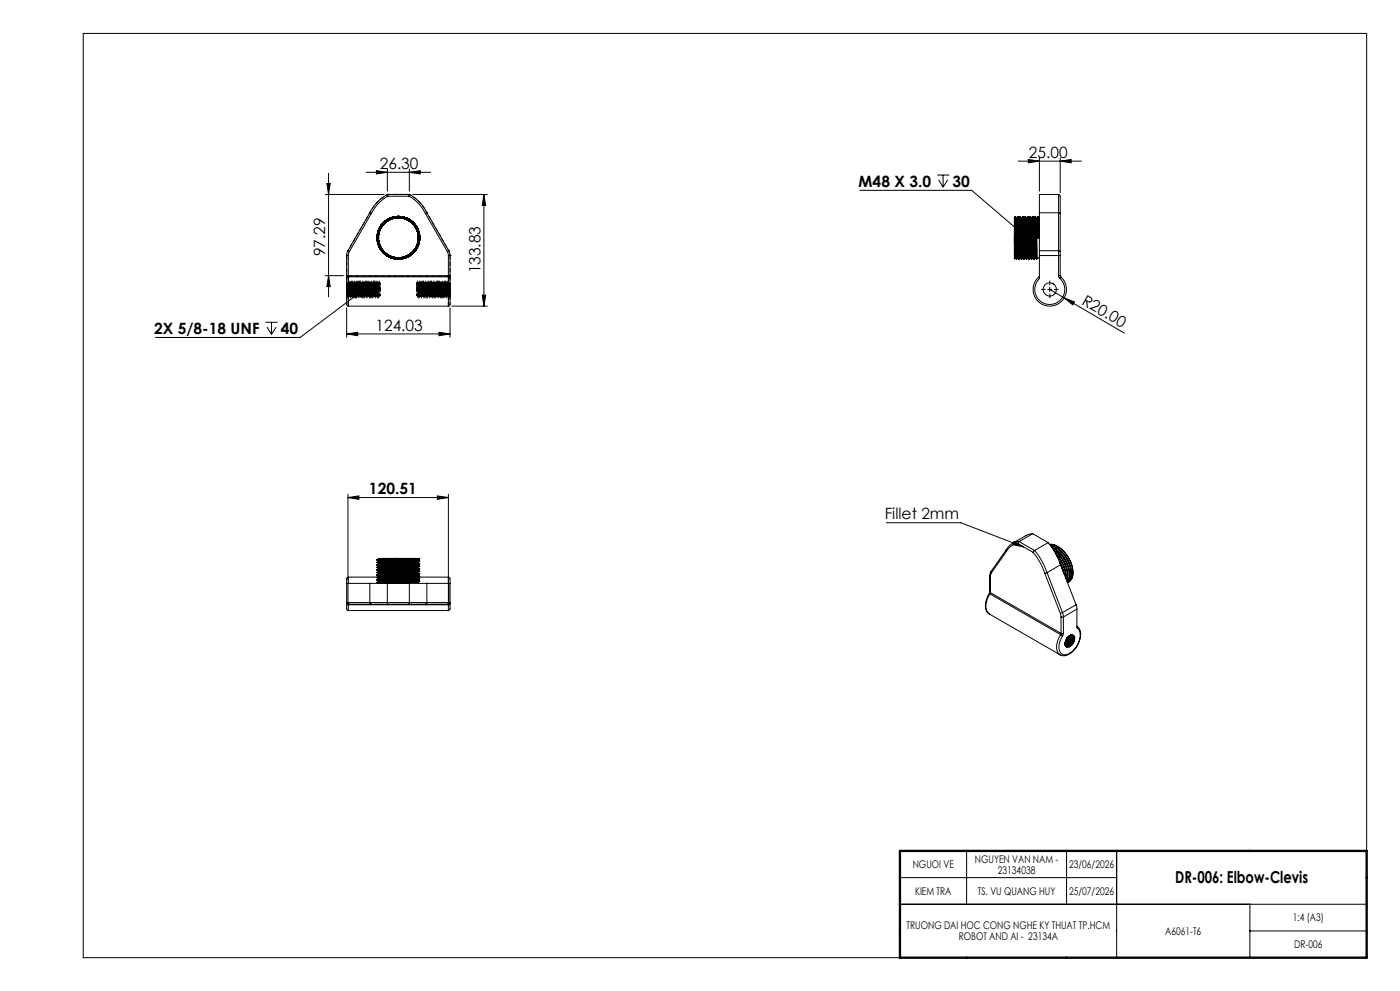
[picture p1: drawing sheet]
<svg xmlns="http://www.w3.org/2000/svg" width="420mm" height="297mm" viewBox="0 0 420 297" stroke-linecap="round" stroke-linejoin="round" font-family="sans-serif">
<path d="M116.2 58.3a12.5 12.5 0 0 0-5.2 5.5M128.1 63.8a11.9 11.9 0 0 0-5.3-5.5M104 83.5v7.7M114 86.7l-.1-2-.2 4-.1-4-.2 4-.2-4-.2 4-.1-4-.2 4-.2-4-.2 4-.1-4-.2 4-.2-4-.2 4-.1-3.9-.2 3.9-.2-4-.2 4-.1-4-.2 4-.2-4-.2 4-.2-3.9-.1 3.9-.2-4-.2 4-.2-4-.1 4-.2-4-.2 4-.2-4-.1 4-.2-4-.2 4-.2-4-.1 4-.2-4-.2 4-.2-4-.2 4-.1-4-.2 4-.2-4-.2 4-.1-4-.2 4-.2-4-.2 4-.1-3.9-.2 3.9-.2-4-.2 4-.1-4-.2 4-.2-4-.2 4-.1-3.9-.1 .3M125 86.7l.1-2 .2 4 .2-4 .1 4 .2-4 .2 4 .2-4 .1 4 .2-4 .2 4 .2-4 .2 4 .1-4 .2 4 .2-3.9 .2 3.9 .1-4 .2 4 .2-4 .2 4 .1-4 .2 4 .2-3.9 .2 3.9 .1-4 .2 4 .2-4 .2 4 .2-4 .1 4 .2-4 .2 4 .2-4 .1 4 .2-4 .2 4 .2-4 .1 4 .2-4 .2 4 .2-4 .1 4 .2-4 .2 4 .2-4 .2 4 .1-4 .2 4 .2-3.9 .2 3.9 .1-4 .2 4 .2-4 .2 4 .1-4 .2 4 .2-3.9v.3M135 91.2v-7.7" fill="none" stroke="#000" stroke-width=".3" stroke-dasharray="1.3 .6" stroke-dashoffset=".6" stroke-linecap="butt"/>
<path d="M104.5 82.8l-.3 .2-.2 .5M114 86.5v2.2v-4v1.8M125 86.5v2.2v-4v1.8M135 83.5l-.1-.5-.4-.2" fill="none" stroke="#000" stroke-width=".3" stroke-dasharray="1.3 .6" stroke-dashoffset=".5" stroke-linecap="butt"/>
<path d="M113.5 71.3a6 6 0 0 1 8.9-5.3 6 6 0 0 1 .4 10.3 6 6 0 0 1-9.3-4.6v-.4M113.5 71.3a6 6 0 0 1 8.8-5.4 6 6 0 0 1 .7 10.3 6 6 0 0 1-9.4-4.2 6 6 0 0 1 8-6.4 6 6 0 0 1 2 10.1 6 6 0 0 1-9.9-2.9 6 6 0 0 1 7.1-7.4 6 6 0 0 1 3.3 9.7 6 6 0 0 1-10.1-1.5 6 6 0 0 1 6-8.3 6 6 0 0 1 4.6 9.2 6 6 0 0 1-10.3-.2 6 6 0 0 1 5-9 6 6 0 0 1 5.7 8.5 6 6 0 0 1-10.2 1.1 6 6 0 0 1 3.7-9.6 6 6 0 0 1 6.7 7.8 6 6 0 0 1-9.9 2.4 6 6 0 0 1 2.4-10 6 6 0 0 1 7.7 6.8 6 6 0 0 1-9.5 3.7 6 6 0 0 1 1.1-10.2 6 6 0 0 1 8.5 5.7 6 6 0 0 1-9 5 6 6 0 0 1-.2-10.3 6 6 0 0 1 9.2 4.5 6 6 0 0 1-8.3 6.1 6 6 0 0 1-1.5-10.1 6 6 0 0 1 9.7 3.3 6 6 0 0 1-7.4 7.1 6 6 0 0 1-4.5-5.8M134.5 82.8h-30" fill="none" stroke="#000" stroke-width=".3" stroke-dasharray="1.3 .6" stroke-dashoffset="-.1" stroke-linecap="butt"/>
<path d="M116.2 58.3h.1M122.8 58.3h.1M104 76.6h.1M104.4 75.1h.1M111 63.8h.1M113.1 71.3h.1M113.5 71.3h.1M128.1 63.8h.1M134.6 75.1h.1M135 76.6h.1" fill="none" stroke="#000" stroke-width=".3" stroke-dasharray="1.3 .6"/>
<path d="M119.5 65.3a6.2 6.2 0 0 1 5.9 8.4M122 77.2a6.2 6.2 0 0 1-8.5-5.9M113.8 86.7l-.1-2-.2 4-.2-4-.2 4-.1-4-.2 4-.2-4-.2 4-.1-4-.2 4-.2-4-.2 4-.2-4-.1 4-.2-4-.2 4-.2-4-.1 4-.2-4-.2 4-.2-4-.1 4-.2-4-.2 4-.2-4-.1 4-.2-4-.2 4-.2-4-.2 4-.1-4-.2 4-.2-4-.2 4-.1-4-.2 4-.2-4-.2 4-.1-4-.2 4-.2-4-.2 4-.1-4-.2 4-.2-4-.2 4-.1-4-.2 4-.2-4-.2 4-.2-4-.1 4-.2-4-.2 4-.2-4-.1 3.2M113.9 86.7l-.1-2.1-.2 4.3-.1-4.3-.2 4.3-.2-4.3-.2 4.3-.1-4.3-.2 4.3-.2-4.3-.2 4.3-.1-4.3-.2 4.3-.2-4.3-.2 4.3-.2-4.3-.1 4.3-.2-4.3-.2 4.3-.2-4.3-.1 4.3-.2-4.3-.2 4.3-.2-4.3-.1 4.3-.2-4.3-.2 4.3-.2-4.3-.1 4.3-.2-4.3-.2 4.3-.2-4.3-.1 4.3-.2-4.3-.2 4.3-.2-4.3-.2 4.3-.1-4.3-.2 4.3-.2-4.3-.2 4.3-.1-4.3-.2 4.3-.2-4.3-.2 4.3-.1-4.3-.2 4.3-.2-4.3-.2 4.3-.1-4.3-.2 4.3-.2-4.3-.2 4.3-.2-4.3-.1 4.3-.2-4.3-.2 4.3-.1-2.6M125.1 86.7l.1-2.1 .2 4.3 .2-4.3 .2 4.3 .1-4.3 .2 4.3 .2-4.3 .2 4.3 .1-4.3 .2 4.3 .2-4.3 .2 4.3 .1-4.3 .2 4.3 .2-4.3 .2 4.3 .1-4.3 .2 4.3 .2-4.3 .2 4.3 .2-4.3 .1 4.3 .2-4.3 .2 4.3 .2-4.3 .1 4.3 .2-4.3 .2 4.3 .2-4.3 .1 4.3 .2-4.3 .2 4.3 .2-4.3 .1 4.3 .2-4.3 .2 4.3 .2-4.3 .1 4.3 .2-4.3 .2 4.3 .2-4.3 .2 4.3 .1-4.3 .2 4.3 .2-4.3 .2 4.3 .1-4.3 .2 4.3 .2-4.3 .2 4.3 .1-4.3 .2 4.3 .2-4.3 .2 4.3 .1-4.3 .2 4.3 .1-2.6M125.3 86.7l.1-2 .2 4 .1-4 .2 4 .2-4 .2 4 .1-4 .2 4 .2-4 .2 4 .1-4 .2 4 .2-4 .2 4 .1-4 .2 4 .2-4 .2 4 .2-4 .1 4 .2-4 .2 4 .2-4 .1 4 .2-4 .2 4 .2-4 .1 4 .2-4 .2 4 .2-4 .1 4 .2-4 .2 4 .2-4 .2 4 .1-4 .2 4 .2-4 .2 4 .1-4 .2 4 .2-4 .2 4 .1-4 .2 4 .2-4 .2 4 .1-4 .2 4 .2-4 .2 4 .1-4 .2 4 .2-4 .1 3.2" fill="none" stroke="#000" stroke-width=".3" stroke-dasharray="1.3 .6" stroke-dashoffset=".3" stroke-linecap="butt"/>
<g fill="none" stroke="#000" stroke-width=".3" stroke-dasharray="1.3 .6" stroke-linecap="butt">
<path d="M104 76.6v6.9M113.1 71.3h.4M113.5 71.3h-.4M125.4 73.7a6.4 6.4 0 0 1-3.4 3.5M104 88.8l.1 .1M104 85.1v-.4v4v-.8M104.1 84.7h-.1M104.1 88.9l.1-.2M104.2 88.7h.1M104.2 84.6l-.1 .1M104.3 84.6h-.1M104.3 88.7l.1 .2"/>
<path d="M104.4 84.7l-.1-.1M104.4 88.9h.1M104.5 88.9l.1-.2M104.5 84.7h-.1M104.5 91.7v-8.9M104.6 88.7h.1M104.6 84.6l-.1 .1M104.7 88.7l.1 .2M104.8 84.7l-.2-.1M104.8 88.9l.1-.2M104.9 88.7h.1M105 84.6l-.2 .1"/>
<path d="M105 88.7l.1 .2M105.1 84.7l-.1-.1M105.1 88.9h.1M105.2 88.9l.1-.2M105.2 84.7h-.1M105.3 88.7h.1M105.3 84.6l-.1 .1M105.4 84.6h-.1M105.4 88.7l.1 .2M105.5 84.7l-.1-.1M105.5 88.9l.1-.2M105.6 84.7h-.1"/>
<path d="M105.6 88.7h.1M105.7 84.6l-.2 .1M105.7 88.7l.1 .2M105.8 84.7l-.1-.1M105.8 88.9h.1M105.9 88.9l.1-.2M105.9 84.7h-.1M106 88.7h.1M106 84.6l-.1 .1M106.1 84.6h-.1M106.1 88.7l.1 .2M106.2 84.7l-.1-.1"/>
<path d="M106.2 88.9l.1-.2M106.3 84.7h-.1M106.3 88.7h.1M106.4 84.6l-.1 .1M106.4 88.7l.1 .2M106.5 84.7l-.1-.1M106.5 88.9h.1M106.6 88.9l.1-.2M106.6 84.7h-.1M106.7 88.7h.1M106.7 84.6l-.1 .1M106.8 84.6h-.1"/>
<path d="M106.8 88.7l.1 .2M106.9 84.7l-.1-.1M106.9 88.9l.2-.2M107 84.7h-.1M107 88.7h.1M107.1 84.6l-.1 .1M107.1 88.7l.1 .2M107.2 84.7l-.1-.1M107.2 88.9h.1M107.3 88.9l.1-.2M107.3 84.7h-.1M107.4 88.7h.1"/>
<path d="M107.4 84.6l-.1 .1M107.5 84.6h-.1M107.5 88.7l.1 .2M107.6 84.7l-.1-.1M107.6 88.9l.2-.2M107.7 84.7h-.1M107.8 84.6l-.1 .1M107.8 88.7l.2 .2M107.9 84.7l-.1-.1M108 88.9l.1-.2M108 84.7h-.1M108.1 88.7h.1"/>
<path d="M108.1 84.6l-.1 .1M108.2 84.6h-.1M108.2 88.7l.1 .2M108.3 84.7l-.1-.1M108.3 88.9h.1M108.4 88.9l.1-.2M108.4 84.7h-.1M108.5 84.6l-.1 .1M108.5 88.7l.2 .2M108.6 84.7l-.1-.1M108.7 88.9l.1-.2M108.7 84.7h-.1"/>
<path d="M108.8 88.7h.1M108.8 84.6l-.1 .1M108.9 84.6h-.1M108.9 88.7l.1 .2M109 84.7l-.1-.1M109 88.9h.1M109.1 88.9l.1-.2M109.1 84.7h-.1M109.2 88.7h.1M109.2 84.6l-.1 .1M109.3 88.7l.1 .2M109.3 84.7l-.1-.1"/>
<path d="M109.4 88.9l.1-.2M109.4 84.7h-.1M109.5 88.7h.1M109.5 84.6l-.1 .1M109.6 84.6h-.1M109.6 88.7l.1 .2M109.7 84.7l-.1-.1M109.7 88.9h.1M109.8 88.9l.1-.2M109.8 84.7h-.1M109.9 88.7h.1M109.9 84.6l-.1 .1"/>
<path d="M110 88.7l.1 .2M110.1 84.7l-.2-.1M110.1 88.9l.1-.2M110.1 84.7h-.1M110.2 88.7h.1M110.2 84.6l-.1 .1M110.3 84.6h-.1M110.3 88.7l.1 .2M110.4 84.7l-.1-.1M110.4 88.9h.1M110.5 88.9l.1-.2M110.5 84.7h-.1"/>
<path d="M110.6 88.7h.1M110.6 84.6l-.1 .1M110.7 88.7l.1 .2M110.8 84.7l-.2-.1M110.8 88.9l.1-.2M110.9 88.7h.1M111 84.6l-.2 .1M111 88.7l.1 .2M111.1 84.7l-.1-.1M111.1 88.9h.1M111.2 88.9l.1-.2M111.2 84.7h-.1"/>
<path d="M111.3 88.7h.1M111.3 84.6l-.1 .1M111.4 88.7l.1 .2M111.5 84.7l-.1-.1M111.5 88.9l.1-.2M111.6 88.7h.1M111.7 84.6l-.2 .1M111.7 88.7l.1 .2M111.8 84.7l-.1-.1M111.8 88.9h.1M111.9 88.9l.1-.2M111.9 84.7h-.1"/>
<path d="M112 88.7h.1M112 84.6l-.1 .1M112.1 84.6h-.1M112.1 88.7l.1 .2M112.2 84.7l-.1-.1M112.2 88.9l.1-.2M112.3 84.7h-.1M112.3 88.7h.1M112.4 84.6l-.1 .1M112.4 88.7l.1 .2M112.5 84.7l-.1-.1M112.5 88.9h.1"/>
<path d="M112.6 88.9l.1-.2M112.6 84.7h-.1M112.7 88.7h.1M112.7 84.6l-.1 .1M112.8 84.6h-.1M112.8 88.7l.1 .2M112.9 84.7l-.1-.1M112.9 88.9l.2-.2M113 84.7h-.1M113 88.7h.1M113.1 84.6l-.1 .1M113.1 88.7l.1 .2"/>
<path d="M113.2 84.7l-.1-.1M113.2 88.9h.1M113.3 88.9l.1-.2M113.3 84.7h-.1M113.4 88.7h.1M113.4 84.6l-.1 .1M113.5 84.6h-.1M113.5 88.7l.1 .2M113.6 84.7l-.1-.1M113.6 88.9l.2-.2M113.7 84.7h-.1M113.8 86.7h.2"/>
<path d="M113.8 88.7h.2M113.8 84.6l-.1 .1M113.9 86.7h-.1M113.9 84.7l-.1-.1M114 86.7h-.1M114 84.7h-.1M125 86.7h.1M125 88.7h.3M125.1 84.7h-.1M125.1 86.7h.1M125.2 86.7h.1M125.2 84.6l-.1 .1"/>
<path d="M125.3 84.6h-.1M125.3 88.7l.1 .2M125.3 86.7h-.3M125.4 84.7l-.1-.1M125.4 88.9l.2-.2M125.5 84.7h-.1M125.6 84.6l-.1 .1M125.6 88.7l.1 .2M125.7 84.7l-.1-.1M125.8 88.9l.1-.2M125.8 84.7h-.1M125.9 88.7h.1"/>
<path d="M125.9 84.6l-.1 .1M126 84.6h-.1M126 88.7l.1 .2M126.1 84.7l-.1-.1M126.2 88.9l.1-.2M126.2 84.7h-.1M126.3 84.6l-.1 .1M126.3 88.7l.2 .2M126.4 84.7l-.1-.1M126.5 88.9l.1-.2M126.5 84.7h-.1M126.6 88.7h.1"/>
<path d="M126.6 84.6l-.1 .1M126.7 84.6h-.1M126.7 88.7l.1 .2M126.8 84.7l-.1-.1M126.8 88.9h.1M126.9 88.9l.1-.2M126.9 84.7h-.1M127 88.7h.1M127 84.6l-.1 .1M127.1 88.7l.1 .2M127.1 84.7l-.1-.1M127.2 88.9l.1-.2"/>
<path d="M127.2 84.7h-.1M127.3 88.7h.1M127.3 84.6l-.1 .1M127.4 84.6h-.1M127.4 88.7l.1 .2M127.5 84.7l-.1-.1M127.5 88.9h.1M127.6 88.9l.1-.2M127.6 84.7h-.1M127.7 88.7h.1M127.7 84.6l-.1 .1M127.8 88.7l.1 .2"/>
<path d="M127.8 84.7l-.1-.1M127.9 88.9l.1-.2M127.9 84.7h-.1M128 88.7h.1M128 84.6l-.1 .1M128.1 84.6h-.1M128.1 88.7l.1 .2M128.2 84.7l-.1-.1M128.2 88.9h.1M128.3 88.9l.1-.2M128.3 84.7h-.1M128.4 88.7h.1"/>
<path d="M128.4 84.6l-.1 .1M128.5 88.7l.1 .2M128.6 84.7l-.2-.1M128.6 88.9l.1-.2M128.7 88.7h.1M128.7 84.6l-.1 .1M128.8 88.7l.1 .2M128.9 84.7l-.1-.1M128.9 88.9h.1M129 88.9l.1-.2M129 84.7h-.1M129.1 88.7h.1"/>
<path d="M129.1 84.6l-.1 .1M129.2 88.7l.1 .2M129.3 84.7l-.1-.1M129.3 88.9l.1-.2M129.4 88.7h.1M129.5 84.6l-.2 .1M129.5 88.7l.1 .2M129.6 84.7l-.1-.1M129.6 88.9h.1M129.7 88.9l.1-.2M129.7 84.7h-.1M129.8 88.7h.1"/>
<path d="M129.8 84.6l-.1 .1M129.9 84.6h-.1M129.9 88.7l.1 .2M130 84.7l-.1-.1M130 88.9l.1-.2M130.1 84.7h-.1M130.1 88.7h.1M130.2 84.6l-.2 .1M130.2 88.7l.1 .2M130.3 84.7l-.1-.1M130.3 88.9h.1M130.4 88.9l.1-.2"/>
<path d="M130.4 84.7h-.1M130.5 88.7h.1M130.5 84.6l-.1 .1M130.6 84.6h-.1M130.6 88.7l.1 .2M130.7 84.7l-.1-.1M130.7 88.9l.1-.2M130.8 84.7h-.1M130.8 88.7h.1M130.9 84.6l-.1 .1M130.9 88.7l.1 .2M131 84.7l-.1-.1"/>
<path d="M131 88.9h.1M131.1 88.9l.1-.2M131.1 84.7h-.1M131.2 88.7h.1M131.2 84.6l-.1 .1M131.3 84.6h-.1M131.3 88.7l.1 .2M131.4 84.7l-.1-.1M131.4 88.9l.2-.2M131.5 84.7h-.1M131.6 84.6l-.1 .1M131.6 88.7l.1 .2"/>
<path d="M131.7 84.7l-.1-.1M131.7 88.9h.1M131.8 88.9l.1-.2M131.8 84.7h-.1M131.9 88.7h.1M131.9 84.6l-.1 .1M132 84.6h-.1M132 88.7l.1 .2M132.1 84.7l-.1-.1M132.1 88.9l.2-.2M132.2 84.7h-.1M132.3 84.6l-.1 .1"/>
<path d="M132.3 88.7l.2 .2M132.4 84.7l-.1-.1M132.5 88.9l.1-.2M132.5 84.7h-.1M132.6 88.7h.1M132.6 84.6l-.1 .1M132.7 84.6h-.1M132.7 88.7l.1 .2M132.8 84.7l-.1-.1M132.8 88.9h.1M132.9 88.9l.1-.2M132.9 84.7h-.1"/>
<path d="M133 88.7h.1M133 84.6l-.1 .1M133 88.7l.2 .2M133.1 84.7l-.1-.1M133.2 88.9l.1-.2M133.2 84.7h-.1M133.3 88.7h.1M133.3 84.6l-.1 .1M133.4 84.6h-.1M133.4 88.7l.1 .2M133.5 84.7l-.1-.1M133.5 88.9h.1"/>
<path d="M133.6 88.9l.1-.2M133.6 84.7h-.1M133.7 88.7h.1M133.7 84.6l-.1 .1M133.8 88.7l.1 .2M133.8 84.7l-.1-.1M133.9 88.9l.1-.2M133.9 84.7h-.1M134 88.7h.1M134 84.6l-.1 .1M134.1 84.6h-.1M134.1 88.7l.1 .2"/>
<path d="M134.2 84.7l-.1-.1M134.2 88.9h.1M134.3 88.9l.1-.2M134.3 84.7h-.1M134.4 88.7h.1M134.4 84.6l-.1 .1M134.5 88.7l.1 .2M134.5 82.8v8.9M134.6 84.7l-.2-.1M134.6 88.9l.1-.2M134.6 84.7h-.1M134.7 88.7h.1"/>
<path d="M134.7 84.6l-.1 .1M134.8 84.6h-.1M134.8 88.7l.1 .2M134.9 84.7l-.1-.1M134.9 88.9h.1M135 88.9v-.1M135 84.7h-.1M135 83.5v-6.9"/>
</g>
<path d="M122.8 58.3h-6.6M104 87.9v-2.8M113.9 86.7l-.1-2.1-.2 4.3-.2-4.3-.2 4.3-.1-4.3-.2 4.3-.2-4.3-.2 4.3-.1-4.3-.2 4.3-.2-4.3-.2 4.3-.1-4.3-.2 4.3-.2-4.3-.2 4.3-.1-4.3-.2 4.3-.2-4.3-.2 4.3-.2-4.3-.1 4.3-.2-4.3-.2 4.3-.2-4.3-.1 4.3-.2-4.3-.2 4.3-.2-4.3-.1 4.3-.2-4.3-.2 4.3-.2-4.3-.1 4.3-.2-4.3-.2 4.3-.2-4.3-.2 4.3-.1-4.3-.2 4.3-.2-4.3-.2 4.3-.1-4.3-.2 4.3-.2-4.3-.2 4.3-.1-4.3-.2 4.3-.2-4.3-.2 4.3-.1-4.3-.2 4.3-.2-4.3-.2 4.3-.1-4.3-.2 4.3-.1-1M125.2 86.7l.1-2.1 .1 4.3 .2-4.3 .2 4.3 .2-4.3 .1 4.3 .2-4.3 .2 4.3 .2-4.3 .2 4.3 .1-4.3 .2 4.3 .2-4.3 .2 4.3 .1-4.3 .2 4.3 .2-4.3 .2 4.3 .1-4.3 .2 4.3 .2-4.3 .2 4.3 .1-4.3 .2 4.3 .2-4.3 .2 4.3 .2-4.3 .1 4.3 .2-4.3 .2 4.3 .2-4.3 .1 4.3 .2-4.3 .2 4.3 .2-4.3 .1 4.3 .2-4.3 .2 4.3 .2-4.3 .1 4.3 .2-4.3 .2 4.3 .2-4.3 .2 4.3 .1-4.3 .2 4.3 .2-4.3 .2 4.3 .1-4.3 .2 4.3 .2-4.3 .2 4.3 .1-4.3 .2 4.3 .2-4.3 .2 4.3v-1M135 85.1v2.8" fill="none" stroke="#000" stroke-width=".3" stroke-dasharray="1.3 .6" stroke-dashoffset=".2" stroke-linecap="butt"/>
<path d="M104 87.9v.9v-.9M135 87.9v.9v-.9" fill="none" stroke="#000" stroke-width=".3" stroke-dasharray="1.3 .6" stroke-dashoffset=".9" stroke-linecap="butt"/>
<path d="M104.4 75.1l-.4 1.5M135 76.6l-.4-1.5M104 86.3v1.6M135 86.3v1.6" fill="none" stroke="#000" stroke-width=".3" stroke-dasharray="1.3 .6" stroke-dashoffset=".8" stroke-linecap="butt"/>
<path d="M104 85.1v-.4v1.6M135 85.1v-.4v1.6" fill="none" stroke="#000" stroke-width=".3" stroke-dasharray="1.3 .6" stroke-dashoffset="1" stroke-linecap="butt"/>
<path d="M111 63.8l-6.6 11.3M113.1 71.3a6.4 6.4 0 0 1 9.4-5.7 6.4 6.4 0 0 1 .7 10.9 6.4 6.4 0 0 1-10-4.4 6.4 6.4 0 0 1 8.5-6.9 6.4 6.4 0 0 1 2.1 10.8 6.4 6.4 0 0 1-10.5-3.1 6.4 6.4 0 0 1 7.6-7.9 6.4 6.4 0 0 1 3.5 10.4 6.4 6.4 0 0 1-10.8-1.7 6.4 6.4 0 0 1 6.5-8.8 6.4 6.4 0 0 1 4.8 9.8 6.4 6.4 0 0 1-10.9-.2 6.4 6.4 0 0 1 5.2-9.6 6.4 6.4 0 0 1 6.1 9.1 6.4 6.4 0 0 1-10.9 1.2 6.4 6.4 0 0 1 4-10.3 6.4 6.4 0 0 1 7.2 8.3 6.4 6.4 0 0 1-10.6 2.6 6.4 6.4 0 0 1 2.6-10.7 6.4 6.4 0 0 1 8.2 7.3 6.4 6.4 0 0 1-10.2 3.9 6.4 6.4 0 0 1 1.2-10.8 6.4 6.4 0 0 1 9.1 6 6.4 6.4 0 0 1-9.6 5.3 6.4 6.4 0 0 1-.2-10.9 6.4 6.4 0 0 1 9.8 4.8 6.4 6.4 0 0 1-8.8 6.5 6.4 6.4 0 0 1-3.5-8.4 6.4 6.4 0 0 1 8.4-3.5 6.4 6.4 0 0 1 3.4 8.4M113.5 71.3a6 6 0 0 1 8.8-5.4 6 6 0 0 1 .7 10.3 6 6 0 0 1-9.4-4.2 6 6 0 0 1 8-6.4 6 6 0 0 1 2 10.1 6 6 0 0 1-9.9-2.9 6 6 0 0 1 7.1-7.4 6 6 0 0 1 3.3 9.7 6 6 0 0 1-10.1-1.5 6 6 0 0 1 6-8.3 6 6 0 0 1 4.6 9.2 6 6 0 0 1-10.3-.2 6 6 0 0 1 5-9 6 6 0 0 1 5.7 8.5 6 6 0 0 1-10.2 1.1 6 6 0 0 1 3.7-9.6 6 6 0 0 1 6.7 7.8 6 6 0 0 1-9.9 2.4 6 6 0 0 1 2.4-10 6 6 0 0 1 7.7 6.8 6 6 0 0 1-9.5 3.7 6 6 0 0 1 1.1-10.2 6 6 0 0 1 8.5 5.7 6 6 0 0 1-9 5 6 6 0 0 1-.2-10.3 6 6 0 0 1 9.2 4.5 6 6 0 0 1-8.3 6.1 6 6 0 0 1-3.6-6.7 6 6 0 0 1 5.9-4.8M113.5 71.3a6 6 0 0 1 6-6M134.6 75.1l-6.5-11.3" fill="none" stroke="#000" stroke-width=".3" stroke-dasharray="1.3 .6" stroke-dashoffset=".7" stroke-linecap="butt"/>
<path d="M113.1 71.3a6.4 6.4 0 0 1 9.4-5.7 6.4 6.4 0 0 1 .7 10.9 6.4 6.4 0 0 1-10-4.4 6.4 6.4 0 0 1 8.5-6.9 6.4 6.4 0 0 1 2.1 10.8 6.4 6.4 0 0 1-10.5-3.1 6.4 6.4 0 0 1 7.6-7.9 6.4 6.4 0 0 1 3.5 10.4 6.4 6.4 0 0 1-10.8-1.7 6.4 6.4 0 0 1 6.5-8.8 6.4 6.4 0 0 1 4.8 9.8 6.4 6.4 0 0 1-10.9-.2 6.4 6.4 0 0 1 5.2-9.6 6.4 6.4 0 0 1 6.1 9.1 6.4 6.4 0 0 1-10.9 1.2 6.4 6.4 0 0 1 4-10.3 6.4 6.4 0 0 1 7.2 8.3 6.4 6.4 0 0 1-10.6 2.6 6.4 6.4 0 0 1 2.6-10.7 6.4 6.4 0 0 1 8.2 7.3 6.4 6.4 0 0 1-10.2 3.9 6.4 6.4 0 0 1 1.2-10.8 6.4 6.4 0 0 1 9.1 6 6.4 6.4 0 0 1-9.6 5.3 6.4 6.4 0 0 1-.2-10.9 6.4 6.4 0 0 1 9.8 4.8 6.4 6.4 0 0 1-8.8 6.5 6.4 6.4 0 0 1-2.7-9.8 6.4 6.4 0 0 1 10.2 0 6.4 6.4 0 0 1-2.6 9.8" fill="none" stroke="#000" stroke-width=".3" stroke-dasharray="1.3 .6" stroke-dashoffset=".1" stroke-linecap="butt"/>
<g fill="none" stroke="#000" stroke-width=".3">
<path d="M25 10h385v277h-385zM97.6 58.3h17.6M98.1 55h1l-.5 3.3zM98.6 51.9v37.1M109.9 51.6h19.3M112.9 51.1l3.3 .5-3.3 .5zM116.2 58.3a12.6 12.6 0 0 0-5.3 5.5M116.2 58.3l.1 .5M116.2 58.3h6.6M116.2 50.7v6.6M116.3 58.8a11.9 11.9 0 0 0-4.9 5.2M116.3 58.8h6.4"/>
<path d="M122.7 58.8a11.4 11.4 0 0 1 4.9 5.2M122.8 58.3l-.1 .5M122.8 58.3a12.2 12.2 0 0 1 5.3 5.5M122.8 51.6l3.3-.5v1zM122.8 50.7v6.6M123.8 58.3h22.4M145.2 58.3v33.5M145.2 58.3l.5 3.3h-1zM258 57h33.5l17.1 14.6M281.1 52.5h3.7M281.6 53.9l1.3 2.2M282.9 52.5v3.6"/>
<path d="M284.3 53.9l-1.4 2.2M305.5 48.3h18.9M308.5 47.8l3.3 .5-3.3 .5zM311.8 47.3v10M317.6 58.3v5.5M317.6 58.3a1.03 1.03 0 0 1 .5 1.4v4.3M317.6 58.3h-5.8v5.5M318.1 48.3l3.2-.5v1zM318.1 47.3v10.5M104 76.6h.5M104 76.6v6M104.4 75.1l-.4 1.5"/>
<path d="M104.4 75.1l.4 .3M104.5 76.6v6M104.8 75.4l-.3 1.2M110.9 63.8l.5 .2M110.9 63.8l-6.5 11.3M111.4 64l-6.6 11.4M127.6 64l6.6 11.4M128.1 63.8l-.5 .2M128.1 63.8l6.5 11.3M134.2 75.4l.3 1.2M134.5 76.6h.5M134.5 76.6v6"/>
<path d="M134.6 75.1l.4 1.5M134.6 75.1l-.4 .3M135 76.6v6M304.3 71.3v6.3l.2-.3M304.3 71.3v-6l.3 11.5 .3 .9M304.3 71.3l.2 6M304.5 77.3h.2M304.6 64.9l-.3 .4M304.6 64.9h.1M304.6 64.9l.3 12.8M304.6 64.9l.3 1.2 .4 11.2M304.6 64.9l.4 12.8"/>
<path d="M304.9 65.3h.1M304.9 77.7h.1M305.3 77.3l-.3 .4M305.3 77.3h.1M305.3 64.9l.3 12.8-.2-.5-.4-11.9M305.3 64.9l-.3 .4M305.3 64.9h.1M305.4 64.9l.3 .8 .3 11.6M305.4 64.9l.4 12.8M305.6 65.3h.2M305.7 77.7h.1M305.8 65.3l.3 10.2a2.68 2.68 0 0 0 .3 2.2"/>
<path d="M306 77.3l-.2 .4M306 77.3h.2M306 64.9l-.2 .4M306 64.9h.1M306 64.9l.4 12.8M306.1 64.9l.3 .8 .3 11.6M306.1 64.9l.4 12.8M306.4 69.1l2.2 2.5-2.8-1.7zM306.4 65.3h.2M306.4 77.7h.1M306.6 65.3l.3 11.5 .3 .9M306.7 77.3l-.2 .4"/>
<path d="M306.7 77.3h.2M306.8 64.9l-.2 .4M306.8 64.9h.1M306.8 64.9l.4 12.8M306.9 64.9a5.9 5.9 0 0 1 .3 3.4l.3 9M306.9 64.9l.4 12.8M307.1 65.3h.2M307.2 77.7h.1M307.3 65.3l.3 11.5 .3 .9M307.5 77.3l-.2 .4M307.5 77.3h.2M307.6 64.9l-.3 .4"/>
<path d="M307.6 64.9h.1M307.6 64.9l.3 12.8M307.6 64.9l.4 12.8M307.7 64.9a31.1 31.1 0 0 1 .4 7.9l.2 4.5M307.9 65.3h.1M307.9 77.7h.1M308 65.3l.4 11.2 .3 1.2M308.3 77.3l-.3 .4M308.3 77.3h.1M308.3 64.9l-.3 .4M308.3 64.9h.1M308.3 64.9l.4 12.8"/>
<path d="M308.4 64.9l.3 .8 .3 11.6M308.4 64.9l.4 12.8M308.6 65.3h.2M308.7 77.7h.1M308.8 65.3l.3 10.2a2.68 2.68 0 0 0 .3 2.2M309 77.3l-.2 .4M309 77.3h.2M309 64.9l-.2 .4M309 64.9h.1M309 64.9l.4 12.8M309.1 64.9l.3 .8 .3 11.6M309.1 64.9l.4 12.8"/>
<path d="M309.4 65.3h.2M309.4 77.7h.1M309.6 65.3l.3 11.5 .3 .9M309.6 65.3l.2-.4 .4 12.8M309.7 77.3l-.2 .4M309.7 77.3h.2M309.8 64.9h.1M309.9 64.9a5.9 5.9 0 0 1 .3 3.4l.3 9M309.9 64.9l.4 12.8M310.1 65.3h.2M310.2 77.7h.1M310.3 65.3l.3 11.5 .3 .9"/>
<path d="M310.5 77.3h.2M310.5 77.3l-.2 .4M310.6 64.9l-.3 .4M310.6 64.9h.1M310.6 64.9l.3 12.8M310.6 64.9l.4 12.8M310.7 64.9l.2 .4 .4 12M310.9 65.3h.1M310.9 77.7h.1M311.3 77.3l-.3 .4M311.3 77.3h.5M311.3 64.9l-.3 .4"/>
<path d="M311.3 64.9h.1M311.3 64.9l.2 6.4M311.4 64.9l.3 .8 .1 5.6h-.5l-.3-6M311.4 64.9l.2 6.4M311.6 65.3h.2M311.8 75.1v1.5M311.8 76.6v6.9a4.5 4.5 0 0 0 0 6.5 4.5 4.5 0 0 0 6.4-.2 4.5 4.5 0 0 0-.3-6.4M311.8 75.1h5.8M311.8 76.6h5.8M311.8 63.8v11.3M311.8 63.8h5.8M317.6 75.1v1.5"/>
<path d="M317.6 76.6h.5M317.6 75.1l.5 .3M317.6 63.8l.5 .2M317.6 63.8v11.3M317.6 76.6v6M318.1 75.4v1.2M318.1 64v11.4M318.1 76.6v6M79.7 96.6h3.6M80.1 98l1.4 2.2M81.5 96.6v3.6M82.8 98l-1.3 2.2"/>
<path d="M97.6 82.6h5.4M98.6 82.6l.5 3.3h-1zM104 83.4v6.3a1.98 1.98 0 0 0 .3 2l.2 .1M104 82.6h.5M104 82.6v.8M104 92.2v8.9M104.5 83l-.5 .4M104.5 82.6v.4M104.5 83v8.8M104.5 91.8h30M104.5 83h30M104.5 82.6h30"/>
<path d="M106.2 88.4l2.9-1.5-2.3 2.3zM109.1 86.9l-19.1 14.2h-43.3M131.7 99.6l3.3 .5-3.3 .5zM134.5 83l.5 .4M134.5 82.6v.4M134.5 82.6h.5M134.5 83v8.8M135 83.4v6.3a1.98 1.98 0 0 1-.3 2l-.2 .1M135 82.6v.8M135 92.2v8.9M135.5 91.8h10.7M144.7 88.4h1l-.5 3.4z"/>
<path d="M311.8 82.8a5 5 0 0 0-.6 7.3 5 5 0 0 0 7.3 .2 5 5 0 0 0-.3-7.3M314.3 86.7h1.3M314.9 86.7l22.4 13.1M314.9 86.1v1.3M315.8 84.9l.3 .2M317.6 82.6l.3 .8M317.6 82.6h.5M318.1 82.6l.1 .4M318.2 83l-.3 .4M319.3 89.3l3.1 1.2-.6 .9zM104 100.1l3.3-.5v1zM104 100.1h31"/>
<path d="M104.4 149.1l3.3-.5v1zM104.4 148.1v25.7M104.4 149.1h30.1M131.2 148.6l3.3 .5-3.3 .5zM134.5 148.1v32M265.9 156.7h22.4l18.8 7.2M309.8 159.9l-1.8 .5-4.3 2.4M309.8 159.9l-4.1 2.4M309.8 159.9l4.6 2.7M104 174.8h.4M104 174.8v5.8M104.4 174.8h6.5"/>
<path d="M104.4 174.8v5.8M104.5 173a1.2 1.2 0 0 0-.5 1.6v.2M104.5 173v1.8M104.5 173h8.7M110.9 174.8h5.3M110.9 174.8v5.8M113.1 173.8h.1M113.1 173v.1M113.1 172.3v.1M113.1 171.5v.1M113.1 170.8h.1M113.1 170v.1"/>
<path d="M113.1 169.3v.1M113.1 168.5v.1M113.1 167.8h.1M113.1 174.5v.1M113.1 172.4l.4 .2M113.1 171.6l.4 .3M113.1 170.9l.4 .2M113.1 170.1l.4 .3M113.1 169.4l.4 .2M113.1 168.6l.4 .3M113.1 167.9l.4 .2M113.1 173.9l.4 .2"/>
<path d="M116.2 174.8v5.8M116.2 174.8h6.6M119.5 167.4l-5.8 .1-.6 .2M119.5 167.4h6.4M119.5 167.4h-6v.1M122.8 174.8h5.3M122.8 174.8v5.8M125.5 173.1l-11.2 .4-1.2 .2M125.5 172.4l-11.6 .3-.8 .3M125.5 171.7l-11.6 .3-.8 .3M125.5 170.9l-10.2 .3a2.51 2.51 0 0 0-2.2 .3M125.5 170.1l-11.2 .4-1.2 .2"/>
<path d="M125.5 169.4l-11.6 .3-.8 .3M125.5 168.7l-11.6 .3-.8 .3M125.5 167.9l-10.2 .3a2.51 2.51 0 0 0-2.2 .3M125.5 173.1l.4 .3M125.5 172.4l.4 .2M125.5 171.7l.4 .2M125.5 170.9l.4 .2M125.5 170.1l.4 .3M125.5 169.4l.4 .2M125.5 168.7l.4 .2M125.5 167.9l.4 .2M125.5 173.9l.4 .2"/>
<path d="M125.5 173.9l-10.2 .3a2.51 2.51 0 0 0-2.2 .3M125.5 167.7v.2M125.5 168.5v.2M125.5 169.2v.2M125.5 170v.1M125.5 170.7v.2M125.5 171.5v.2M125.5 172.2v.2M125.5 173.7v.2M125.5 174.5v.3M125.9 172.8l-12.8 .3 .4 .3M125.9 173.5l-.8 .3-10.8 .2-.8 .1v.2"/>
<path d="M125.9 172.8l-.5 .2-11.5 .3-.4 .1v.1M125.9 172l-.6 .3-11.4 .2-.4 .1v.2M125.9 171.2a12.1 12.1 0 0 1-4.8 .4l-6.8 .2h-.8v.2M125.9 170.5l-.8 .3-10.8 .2-.8 .1v.2M125.9 169.8l-.5 .2-11.5 .3-.4 .1v.1M125.9 169a5.9 5.9 0 0 1-3.4 .3l-8.6 .2-.4 .1v.2M125.9 168.2l-.8 .3-11.4 .3-.2 .2M125.9 167.5l-.8 .3-10.8 .2-.8 .1v.2M125.9 174.2a12.1 12.1 0 0 1-4.8 .4l-7.5 .2-.5-.2M125.9 173.4v.1M125.9 172.6v.2M125.9 171.9v.1"/>
<path d="M125.9 171.1v.1M125.9 170.4v.1M125.9 169.6v.1M125.9 168.9v.1M125.9 168.1v.1M125.9 167.4v.1M125.9 174.1v.1M125.9 174.1l-12.8 .4M125.9 173.4l-12.8 .4M125.9 172.6l-12.8 .4M125.9 171.9l-12.8 .4M125.9 171.1l-12.8 .4"/>
<path d="M125.9 170.4l-12.8 .4M125.9 169.6l-12.8 .4M125.9 168.9l-12.8 .4M125.9 168.1l-12.8 .4M125.9 167.4l-12.8 .4M125.9 174.2l-12.8 .4M125.9 173.5l-12.8 .4M125.9 172l-12.8 .4M125.9 171.2l-12.8 .4M125.9 170.5l-12.8 .4M125.9 169.7l-12.8 .4M125.9 169l-12.8 .4"/>
<path d="M125.9 168.2l-12.8 .4M125.9 167.5l-12.8 .4M128.1 174.8h6.5M128.1 174.8v5.8M134.5 173a1.2 1.2 0 0 1 .5 1.6v.2M134.5 173v1.8M134.5 173h-9v.1M134.6 174.8h.4M134.6 174.8v5.8M135 174.8v5.8M296.8 177.9a4.8 4.8 0 0 0-.3 5.9l.3 .2M296.8 177.9l.2 .1"/>
<path d="M296.9 177.4l-.1 .5M296.9 172.5l.2 .2M296.9 177.4l.2 .2M296.9 172.5v4.9M297 178a5.3 5.3 0 0 0-.6 5.7l.4 .3M297 178l21.2 12.2M297.1 177.6l-.1 .4M297.1 177.6l21.2 12.2M297.1 172.7v4.9M297.3 171.3l-.4 1.2M297.3 171.3v.5M297.3 171.8l-.2 .9"/>
<path d="M301.9 164.7l-4.6 6.6M302 165.2l-4.7 6.6M304.2 162.3l2.9 1.6-3.3-.7zM305.5 163a4 4 0 0 0-3.5 2.2M305.5 163l4.5 2.6M305.7 162.3a4.4 4.4 0 0 0-3.9 2.7l.2 .2M305.7 162.3l-.2 .7M305.7 162.3l4.7 2.7M310 165.6a19.3 19.3 0 0 1 3.4 6.2M310.4 165l-.4 .6M310.4 165a20.9 20.9 0 0 1 3.7 6.6M313.4 171.8l4.7 12"/>
<path d="M314.1 171.6l-.7 .2M314.1 171.6l4.6 12M314.4 162.6l1.9 2.6 1.9 4.1M314.4 162.6l-4 2.4M314.9 163.2a7.1 7.1 0 0 1 6 4.6 5.7 5.7 0 0 1 .1 6.3l-.6 .4M314.9 163.1a6.7 6.7 0 0 1 5.6 3.9 6.2 6.2 0 0 1 .7 7l-.6 .4M315.1 163.4a8.8 8.8 0 0 1 6 10.2l-.3 .5M315.1 163.5a8.9 8.9 0 0 1 5.9 10.1l-.8 1M315.5 164a9.3 9.3 0 0 1 5.2 9.4l-.4 1M315.6 164.1a9.5 9.5 0 0 1 5.1 9.3l-.5 1M316.1 164.8a9.1 9.1 0 0 1 4.2 7.6M316.1 164.9a9.5 9.5 0 0 1 4.1 8.7l-.2 .5"/>
<path d="M316.2 165a9.2 9.2 0 0 1 3.8 9M316.3 164.4a9 9 0 0 1 4.6 7.6M316.8 166.1a9.4 9.4 0 0 1 3 6.6M316.8 164.1a9.1 9.1 0 0 1 4.6 7.7M316.9 166.3a9.5 9.5 0 0 1 2.9 7.1M317 166.5a9.7 9.7 0 0 1 2.7 6.7M317.8 168.2l.9 1.7 .5 2.1M318 168.8l1.1 2.9M318.2 169.3l.7 1.9M318.2 169.3l-4.1 2.3M318.2 169.3l4.6 12M320.6 174.4h.1"/>
<path d="M104 180.9v.3a1.34 1.34 0 0 0 .5 1.8M104 180.6l.5 .5M104 180.6h.4M104 180.9l.5 .4M104 180.6v.3M104.4 180.6l.1 .3 .3 .2M104.4 180.6h6.5M104.5 181.1h.3M104.5 181.1v.2M104.5 181.3v1.7M104.5 183h30M104.5 181.3h30"/>
<path d="M104.8 181.1h6.6M110.9 180.6h5.3M110.9 180.6l.5 .5M111.4 181.1h4.9M116.2 180.6l.1 .5M116.2 180.6h6.6M116.3 181.1h6.4M122.7 181.1h4.9M122.8 180.6h5.3M122.8 180.6l-.1 .5M127.6 181.1h6.6M128.1 180.6l-.5 .5"/>
<path d="M128.1 180.6h6.5M134.2 181.1h.3M134.5 181.1v.2M134.5 181.3v1.7M134.6 180.6l-.1 .3-.3 .2M134.6 180.6h.4M135 180.9v.3a1.34 1.34 0 0 1-.5 1.8M135 180.6l-.5 .5M135 180.9l-.5 .4M135 180.6v.3M296.8 184l21.2 12.2M318.1 183.8l.2 1.1"/>
<path d="M318.2 190.2l.6 .4M318.2 190.2a5.1 5.1 0 0 0-.6 5.8l.4 .2M318.3 184.9h.7M318.3 189.8h.7M318.3 189.8l-.1 .4M318.3 184.9v4.9M318.7 183.6l-.6 .2M318.7 183.6l.3 1.3M319 189.8l-.2 .8M319 184.9v4.9M319.7 193.7h.1M320.1 191.3a2.21 2.21 0 0 0-.4 2.4"/>
<path d="M320.1 191.2a1.16 1.16 0 0 1 .9-.8 1.16 1.16 0 0 1 1.1 .4 2.49 2.49 0 0 1-2.3 3M320.1 191.2v.1M320.1 191.2l-.4 .7M320.3 191l-.7 1.2M320.6 190.7l-.4 1.1-.7 .7M320.7 190.6a3 3 0 0 1-1.2 2M320.9 190.5a3 3 0 0 1-1.4 2.4M320.9 190.5h.1a3.1 3.1 0 0 1-1.5 2.5M321.1 190.4a2.91 2.91 0 0 1-1.6 2.7M321.2 190.4a2.97 2.97 0 0 1-1.7 2.8M321.3 190.3a2.82 2.82 0 0 1-1.8 3.1M321.3 190.3a2.75 2.75 0 0 1-1.8 3.1"/>
<path d="M321.5 190.3a2.66 2.66 0 0 1-1.9 3.2M321.5 190.3a2.63 2.63 0 0 1-1.9 3.3M321.6 190.3a2.51 2.51 0 0 1-1.9 3.4M321.7 190.3a2.49 2.49 0 0 1-2 3.4M321.7 190.4a2.16 2.16 0 0 1-.8 3.1l-.5 .3-.6-.1M322.4 190.9a2.83 2.83 0 0 1-2.3 3.1l-.4-.3M322.4 190.9a1.07 1.07 0 0 0-1-.7 1.07 1.07 0 0 0-1 .7l-.3 .3M322.4 190.9a3.3 3.3 0 0 1-1.6 2.9M322.8 181.3l.3 1.3M322.8 181.3l-4.1 2.3M323.1 187.6a3.9 3.9 0 0 1 .5 5 5.5 5.5 0 0 1-4.9 3.9l-.7-.3M323.1 182.6v5.6a3.7 3.7 0 0 1 .3 4.8 4.5 4.5 0 0 1-4.5 3.1 2.68 2.68 0 0 1-1-3.4l.9-2.1"/>
<path d="M323.1 182.6l-4.1 2.3M290 255v16M320 255v16M335 255v32M270 263h65M270 271h140M375 271v16M375 279h35"/>
<circle cx="314.9" cy="86.8" r="1.99"/>
</g>
<path d="M313.7 86.7h-1.4M315 85.5v-1.4M315 88v1.3M316.2 86.7h1.4" fill="none" stroke="#000" stroke-width=".3" stroke-dasharray="15.2 1.3 1.3 1.3" stroke-linecap="butt"/>
<path d="M270 255h140v32h-140z" fill="none" stroke="#000" stroke-width=".7"/>
<g fill="#000">
<path d="M319.3 89.3l3.1 1.2-.6 .9z"/>
<path d="M112.9 51.1l3.3 .5-3.3 .5zM122.8 51.6l3.3-.5v1z"/>
<path d="M145.2 58.3l.5 3.3h-1zM144.7 88.4h1l-.5 3.4z"/>
<path d="M308.5 47.8l3.3 .5-3.3 .5zM318.1 48.3l3.2-.5v1z"/>
<path d="M98.6 82.6l.5 3.3h-1zM98.1 55h1l-.5 3.3z"/>
<path d="M106.2 88.4l2.9-1.5-2.3 2.3zM306.4 69.1l2.2 2.5-2.8-1.7zM304.2 162.3l2.9 1.6-3.3-.7z"/>
<path d="M104 100.1l3.3-.5v1zM131.7 99.6l3.3 .5-3.3 .5z"/>
<path d="M104.4 149.1l3.3-.5v1zM131.2 148.6l3.3 .5-3.3 .5z"/>
</g>
<text font-size="4.9" x="352.5" y="264.7">DR-006: Elbow-Clevis</text>
<g font-size="4.7">
<text x="308.7" y="47.3">25.00</text>
<text x="113.9" y="50.6">26.30</text>
<text x="257.6" y="56">M48 X 3.0</text>
<text x="285.7" y="56">30</text>
<text x="97.6" y="76.8" transform="rotate(-90 97.6 76.8)">97.29</text>
<text x="144.2" y="81.9" transform="rotate(-90 144.2 81.9)">133.83</text>
<text x="324.2" y="91" transform="rotate(30 324.2 91)">R20.00</text>
<text x="46.2" y="100.1">2X 5/8-18 UNF</text>
<text x="84.3" y="100.1">40</text>
<text x="112.6" y="99.1">124.03</text>
<text x="110.7" y="148.1">120.51</text>
<text x="265.4" y="155.6">Fillet 2mm</text>
</g>
<g font-size="3.2">
<text x="273.8" y="260.1">NGUOI VE</text>
<text x="292.5" y="258.6">NGUYEN VAN NAM -</text>
<text x="299.4" y="262">23134038</text>
<text x="320.8" y="260.1">23/06/2026</text>
<text x="274.5" y="268.1">KIEM TRA</text>
<text x="293.4" y="268.1">TS. VU QUANG HUY</text>
<text x="320.8" y="268.1">25/07/2026</text>
<text x="272" y="278.5">TRUONG DAI HOC CONG NGHE KY THUAT TP.HCM</text>
<text x="287.6" y="281.8">ROBOT AND AI - 23134A</text>
<text x="349.6" y="280.1">A6061-T6</text>
<text x="387.8" y="276.1">1:4 (A3)</text>
<text x="388.3" y="284.1">DR-006</text>
</g>
</svg>
